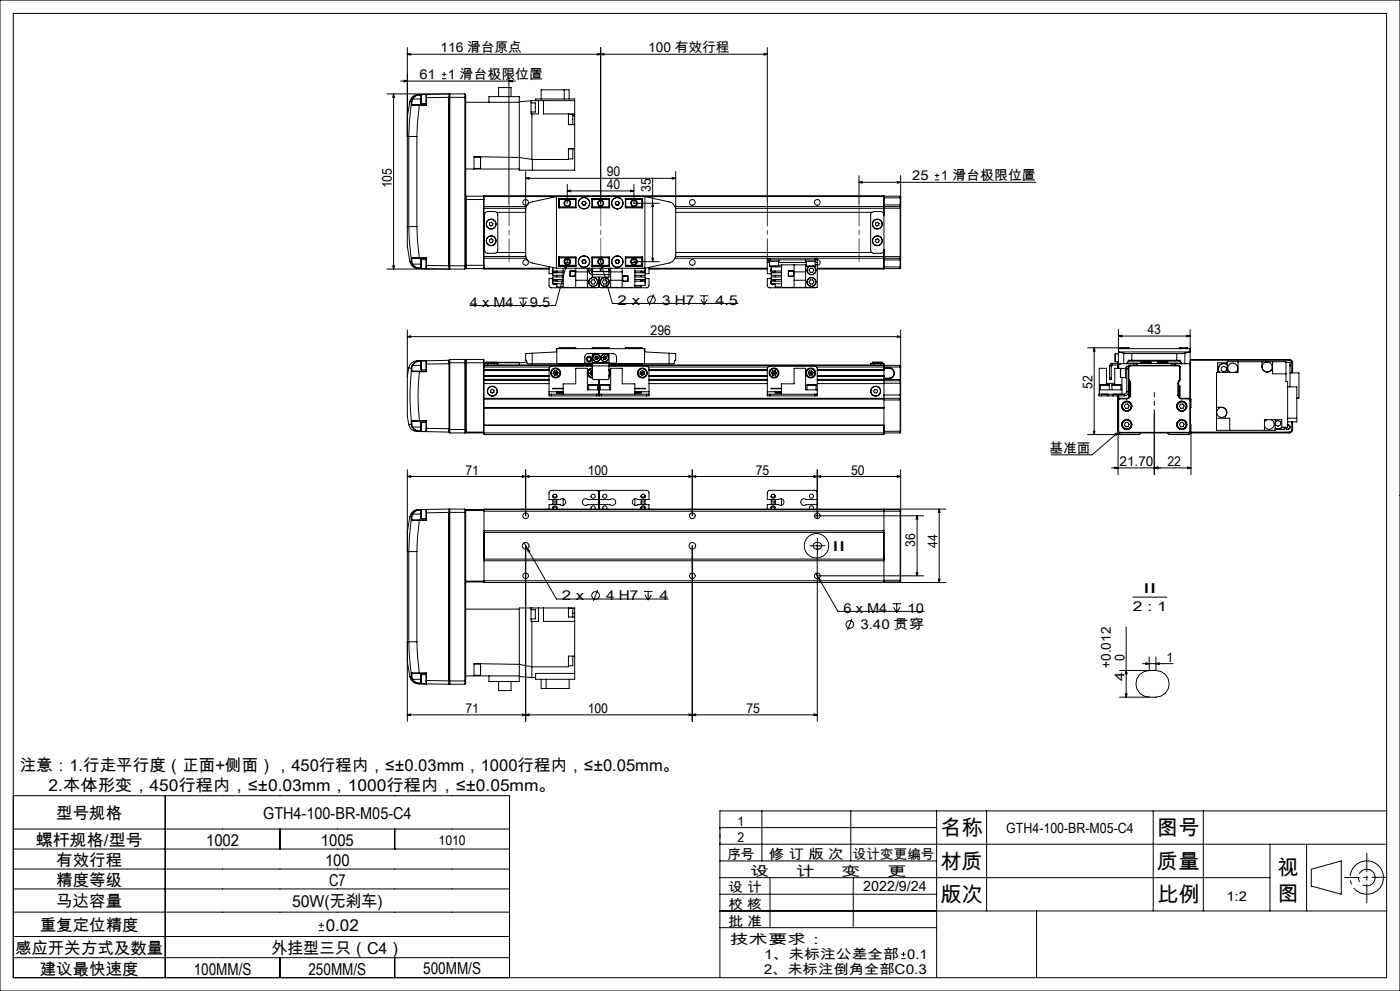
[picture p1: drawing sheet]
<svg xmlns="http://www.w3.org/2000/svg" width="420mm" height="297mm" viewBox="0 0 420 297" stroke-linecap="round" stroke-linejoin="round" font-family="sans-serif">
<g fill="none" stroke="#000" stroke-width=".3">
<path d="M0 0h420v297h-420zM4 4h412v289h-412zM122.2 16.3l1-.3v.5zM122.2 14.2v53.7M179.2 16l1 .3-1 .2zM180.2 14.2v46.7M180.2 16.3l1-.3v.5zM229.2 16l1 .3-1 .2zM230.2 14.2v46.7M230.2 16.3h-108M116.1 28.1h23.4M118.1 28.1v52.5"/>
<path d="M118.1 28.1l.2 1.1h-.5zM120.2 24.3h34.5M121.2 24.1l1 .2-1 .2zM123 30.4l-.8 4.5v6h.4M123 30.4h.4M123.4 31.3l-.6 5.4-.2 4.2M123.4 31.3l.2 .2M123.4 30.4v.9M123.5 31.2l.3 .2M123.5 31.2l-.1 .1M123.5 30.4v.8M123.5 30.4h-.1"/>
<path d="M123.6 31.5l2.2 .1M123.7 29.6l-.3 .8M123.7 29.6l.1 .1M123.8 31.4h2M123.8 31.4l-.2 .1M123.8 29.7l-.3 .7M123.8 29.7h2.5M125.8 31.6l-.7 9.3M125.8 31.4v.2M125.8 31.6h2.2M125.8 31.4h2M125.8 28.3a2.59 2.59 0 0 0-2.8 2.1"/>
<path d="M125.8 28.3a2.54 2.54 0 0 0-2.1 1.3M125.8 28.3v.2M125.8 28.5l-1.5 .5-.5 .7M125.8 28.5h.5M126.3 31h.1M126.3 28.3v2.7M126.3 28.3h1.5v3.1M126.3 31h1.5M127.8 29.3h.2M127.8 31.4l.2 .2M128 28.3v1M128 28.3l6.7-.2v1.1"/>
<path d="M128 28.3l-.2 .1M128 29.3v2.3M128 28.3h-2.2M132.6 23.6h1.3M132.6 22.3h1.3M133.2 21.6v1.3M134.7 28.4l.2-.3v52.5l-.2-.2M134.7 29.2v50.5M134.7 29.2l-6.7 .1M134.7 29.2h5M139.5 28.1l.2 .3v.8M139.5 28.1v52.5"/>
<path d="M139.7 29.2v30.6M139.7 30.7h16.1M146.7 30.7v-1.7h9.1v22h16.6v-13.6M149.6 29v-2.8h3.7v2.8M152.7 24.3l1-.2v.4zM152.7 22.3v38.6M159.3 30.8h1.3v2.8h-1.3M159.3 30.2l-3.5 .3M159.6 34.1v13.7M160.7 30.2v-.5h11.7v5M161.5 30.2v3.9h-2.2v-3.9M162.3 29.7v-2.8h8.4v2.8"/>
<path d="M163.1 30.2v3.9h9.3M169.3 26.9v2.8M170.5 34.3h1.3v3h-1.3M170.5 34.1v3.3h1.9M171.8 34.7h.6M172.4 34.7v2.7M172.4 30.2h-13.1M122.6 40.9h2.5M122.6 40.9v27M125.1 40.9v27M139.7 59.8v19.7M139.7 50.7h16.1"/>
<path d="M139.7 59.8h5.5M139.8 58.8v21.7M139.8 58.8h5.3M139.8 58.8l-.1 .1M142.2 50.5h1.9M142.2 47.1h1.9M144.1 50.5h.1M144.1 47.1v1.7M144.2 47.1h.1M144.2 48.8v1.6M144.2 47.1v1.7M145.1 58.8v21.7"/>
<path d="M145.1 58.8l.1 .1M145.2 58.9v-.2h120v.2M145.2 58.9v.9M145.2 58.9h.1M145.2 59.8v19.7M145.2 58.9h120M157.7 53.4l1-.2v.5zM157.7 51.4v25l.2 .9 .9 1.2 .9 .3 7.2 1.6M157.7 53.4h45M159.6 47.8h.1M159.6 47.8l-3.8-.6-13.6-.2v3.7M159.7 47.8v3.2"/>
<path d="M167.6 59.5h5.2v2.8h-5.2zM167.7 59.8v2.5M167.7 59.8h5M167.9 59.7v2.5M167.9 59.7h4.9M167.9 59.7l-.2 .1M170.2 57.2l1-.2v.5zM170.2 55.2v5.7M170.2 57.2h20M170.5 44.6h1.3v3h-1.3M172.4 44.6h-1.9v3.2h-10.8M172.7 59.7v2.5"/>
<path d="M177.6 59.5h5.2v2.8h-5.2zM177.6 59.7h5.2M177.7 59.7v2.5M177.7 59.8h5M182.7 59.7v2.5M187.6 59.5h5.2v2.8h-5.2zM187.6 59.7h4.9M187.7 59.7v2.5M187.7 59.8h5M189.2 57l1 .2-1 .3zM190.2 55.2v5.7h7.6M192.5 59.7v2.6"/>
<path d="M192.5 59.7l.2 .1M192.7 59.8v2.5M195.8 53.4v25M201.7 53.2l1 .2-1 .3zM202.7 51.4v25l-.4 1.3-.7 .8-.9 .3-7.2 1.6h-26.6M257.7 54.6l1-.2v.5zM257.7 52.6v8.3M257.7 54.6h53.1M265.2 58.9v2.5M265.2 58.8h4.9M269.2 54.4l1 .2-1 .3zM270.1 58.8v3.1"/>
<path d="M270.1 58.8l.1 .5h-5M270.2 52.6v24.3M280.5 53.9h1.3M280.5 52.6h1.3M281.1 52v1.3M117.8 79.7h.5l-.2 .9zM122.2 67.9v6l.8 4.5M122.2 67.9h.4M122.6 67.9l.2 4.2 .6 5.4M122.6 67.9h2.5M123 78.4a2.58 2.58 0 0 0 2.8 2.1M123.4 77.5l.1 .1"/>
<path d="M123.4 77.5v.8M123.4 78.3l.1 .1M123.4 78.3l.3 .9M123.4 78.3l-.4 .1M123.5 78.4l.3 .8M123.5 77.6v.8M123.6 77.3h2.2M123.6 77.3l-.2 .2M123.6 77.3l.2 .1M123.7 79.2a2.53 2.53 0 0 0 2.1 1.3M123.8 77.4h2M123.8 77.4l-.3 .2"/>
<path d="M123.8 79.2h-.1M123.8 79.2l1.3 1 .7 .2M123.8 79.2h2.5M125.1 67.9l.7 9.4M125.8 77.3v.1M125.8 77.4h2M125.8 77.3h2.2M126.3 77.8h.1M126.3 77.9v2.6M126.3 77.8v2.7M126.3 77.8h1.5M127.8 79.5h.2"/>
<path d="M127.8 77.4v3.1h-1.5M128 79.5v1l-.2-.1M128 77.3l-.2 .1M128 77.3v2.2M128 79.5l6.7 .2M134.7 79.7v.9l-8.9-.1M134.7 79.7h5M139.7 79.5v.9l-.2 .2M139.7 79.5h5.5M145.2 74.6l.2 .7M145.2 79.5v.9M145.2 62.4h12.6"/>
<path d="M145.2 61.9h12.7M145.2 77.4h12.7M145.2 76.9h12.6M145.4 64l-.2 .7M145.6 63.7l.7-.3h2a1.02 1.02 0 0 1 1 1v10.5a1.02 1.02 0 0 1-1 1h-2a1.02 1.02 0 0 1-1-1v-10.5zM146.9 71.8l.5-.2 .5 .4-.1 .5-.6 .2-.4-.3zM146.9 66.8l.5-.2 .5 .4-.1 .5-.6 .2-.4-.3zM149 75.7h8.7M149 63.6h8.7M157.7 62.9l.4-1.3 1.1-1 7.7-1.7v21.5M164.7 79.9v2.1h1.1M167.6 79.8h.5"/>
<path d="M167.6 61.9h.1M167.6 77.4h.1M167.6 77h5.2v2.8h-5.2zM167.6 78.3h.1M167.6 77.9h.1M167.7 77v2.5M167.7 79.5h5M167.7 79.5l.2 .2M167.9 77.1v2.6M167.9 79.7h4.9M167.9 62.2h4.9M167.9 77.1l-.2 .2h5"/>
<path d="M167.9 77.1h4.9M167.9 62.2v.1M167.9 77v.1M168.1 79.8h-.1M168.1 79.7v.1M168.9 79.7v.1M169.4 78.7h1.6M169.5 77.9h1.4M169.9 79.4v1l-.5-.1zM169.9 79.4l-3.2 12.2h-25.7M170.5 77.4l-.6 2M172.7 77.1v2.6"/>
<path d="M172.7 62h-5l.2 .2M172.7 79.7v.1M174.6 61l.4 .5M174.7 78.2l.1 .6M174.8 78.8l.5 .2M174.8 60.4l-.2 .6M175.1 77.9l-.4 .3M175.1 77.9l.5 .1M175.4 60.4h-.6M175.4 60.4l.4 .5M175.5 61.4l-.5 .1M175.6 78l.2 .6"/>
<path d="M175.8 60.9l-.3 .5M175.8 78.6l-.5 .4M177.6 77h5.2v2.8h-5.2zM177.6 79.7h5.2M177.6 62.2h5.2M177.6 77.1h5.2M177.6 79.8h.1M177.7 77.1v2.7M177.7 79.5h5M177.7 62h5M177.7 77.3h5M178.2 79.7v.1"/>
<path d="M180 77.5l.4 1.8M180.4 79.3l.5 .9-.4 .1zM180.4 79.3l3.3 11.6h37.7M182.2 79.7v.1M182.7 77.1v2.7M182.7 79.8h.1M184.6 60.9l.3 .5M184.7 78.7l.5 .3M184.7 78.1v.6M184.9 61.4l.5 .1M185 60.4l-.4 .5M185 60.4h.5"/>
<path d="M185.2 77.8l-.5 .3M185.2 77.8l.5 .3M185.5 60.4l.3 .6M185.7 78.7l-.5 .3M185.7 78.1v.6M185.8 61l-.4 .5M187.6 79.7h4.9M187.6 77h5.2v2.8h-5.2zM187.6 77.1l5.1 .2h-5M187.7 77.1v2.6M187.7 79.5h5M187.7 62h5l-5.1 .2"/>
<path d="M189.4 78.7h1.6M189.5 77.9h1.4M190.2 78.4h7.6M190.5 79.7v.1M191.3 79.8h.1M191.3 79.8h1.5M191.3 79.7v.1M192.5 77v2.7M192.7 77v2.5M192.7 61.9h.1M192.7 77.4h.1M192.7 78.3h.1"/>
<path d="M192.7 77.9h.1M192.7 79.5l-.2 .2M195.5 77.4h.5l-.2 1zM195.8 60.9l.2 1h-.5zM202.5 77.4h28.5M202.5 61.9h67.6M202.6 76.9h67.6M202.7 62.9l-.4-1.3-1.1-1-7.7-1.7v22.3M202.7 75.7h58.8M202.7 63.6h58.8M230.2 77.9h.8M230.2 77.9v.8"/>
<path d="M230.2 77.4v.5M230.2 78.7v3.3h1.2M230.2 78.7h.7M230.7 77.9v.4h3v-.4M230.9 79.8h2.6M230.9 78.3v1.5M231 77.4v.5M231 77.4h13.4M231 77.9h13.4M232.6 79.8v.2M233.5 78.3v1.5M233.5 79.5h1"/>
<path d="M233.5 78.7h8.4M234.5 80h-3.1v1.2M238.2 79.4v6.7M241.7 77.9v.4h3v-.4M241.7 79.4v6.7M241.9 79.8h2.6M241.9 78.3v1.5M242.8 79.8a1.36 1.36 0 0 0-.4 2.1 1.36 1.36 0 0 0 2.1 0 1.36 1.36 0 0 0-.4-2.1M243 79.8a1.3 1.3 0 0 0-.6 2 1.3 1.3 0 0 0 2.1 0 1.3 1.3 0 0 0-.6-2M244.4 77.9h.8M244.4 77.4h25.7M244.4 77.4v.5"/>
<path d="M244.5 78.3v1.5M244.5 79.4h.7M244.5 78.7h.7M245.2 77.8a.85 .85 0 0 1 .9 .9 .85 .85 0 0 1-.9 .8M245.2 77.9v.8M245.2 77.4v.5M245.2 78.7v7.4h-10.7v-6.7h7.4M262.7 66.8l.6-.2 .4 .4-.1 .5-.5 .2-.5-.3zM262.7 71.8l.6-.2 .4 .4-.1 .5-.5 .2-.5-.3zM265.2 64.4a1.02 1.02 0 0 0-1-1h-2a1.02 1.02 0 0 0-1 1v10.5a1.02 1.02 0 0 0 1 1h2a1.02 1.02 0 0 0 1-1M265.2 61.9v.5h-62.6M265.2 62.4v15.5"/>
<path d="M265.2 61.9v.5M265.2 61.4v.5M265.2 61.4h5v.7M265.2 77.9v2.5M265.2 77.9h5M270.1 61.9v15.5M270.1 77.4v3.1M270.1 61.9l.1 .2M270.2 62.1v.3h-5M270.2 76.9v.4M270.2 77.3v.6M270.2 77.9v2.1"/>
<path d="M270.2 77.3l-.1 .1M116.1 80.6h23.4M122.2 98.9v13.8M125.8 80.4v.1M125.8 80.4h.5M126.3 80.5h.1M139.7 80.4l.1 .1M139.8 80.5h5.3M145.2 80.4v.2h19.5M145.2 80.4h.1M145.2 80.4h19.5M145.2 80.4l-.1 .1"/>
<path d="M155.6 89.3h2.6M156 90.3l1 1.6M157 89.3v2.6M157.9 90.3l-.9 1.6M165.8 80.5l-.1 .2a.74 .74 0 0 0 .6 1M165.8 83.5h-1.1v2.2l.6 .6 14-.2M165.8 80.1v1.1h3.1M165.8 80.8v.4M165.8 84.3v.4M165.9 81.2l.5 .4 .6-.4v.5M165.9 85.1l.5 .2 .6-.2v.9h1.9M166.1 85.1h.7"/>
<path d="M166.3 83.8h-.1a.73 .73 0 0 0-.4 1.2M166.6 83.8l.4 .2M167 81.5l-.4 .2M167 83.8v.5l-.6-.4-.5 .4M167 82.5v.5M168.9 80.4v5.7h21.6v-5.7M168.9 81.7h-3.1v.8h3.1M168.9 83h-3.1v.8h3.1M168.9 84.3h-3.1v.8h3.1M171 81.2h1.6v1.6h-1.6zM171.1 81.2v1.6h1.4v-1.6M172.7 80.4v5.7"/>
<path d="M172.7 81.5h3.5M172.7 84h3.5M176.2 80.4v5.7M176.6 81a1.32 1.32 0 0 0 1.1 1.3M176.6 81a1.28 1.28 0 0 0 1.1 1.3M176.7 80.4l-.1 .6M177.6 80.4l-.4 .6 .5 .6M177.6 83.9h.7l.4 .6-.4 .6h-.7l-.4-.6zM177.7 82.3v.7h5v-.7M177.7 80.4v1.9M177.7 82.3h5M177.8 81.3h2.3"/>
<path d="M177.8 80.4v.9M179.7 83v3.1M180.1 80.4v.9M180.3 81.3h2.3M180.3 80.4v.9M181.1 83.9h.7l.4 .6-.4 .6h-.7l-.4-.6zM182.6 80.4v.9M182.7 80.5v1M182.7 80.6v.7M182.7 80.4v1.9M183.2 80.4v5.7M183.2 81.5h3.5"/>
<path d="M183.2 84h3.5M186.7 80.4v5.7M186.8 82.7h1.6v1.6h-1.6zM188.3 82.8v1.4h-1.5M190.5 81.7h3v.8h-3M190.5 83h3v.8h-3M190.5 81.2h3M190.5 84.3h3M192.3 81.5l.5 .2M192.3 80.4v.1M192.3 81.2v.5M192.3 82.5v.5"/>
<path d="M192.3 83.8v.5M192.3 85.5v.5h-1.8M192.4 84.3l.5-.4 .6 .4M192.4 81.2l.5 .4 .6-.4M192.5 80.4l-.1 .1M192.8 83.8l-.5 .2M192.8 80.4l-.2 .1M193.1 80.4l.2 .1M193.1 83.8l.5 .4-.1 .8M193.4 80.4l-2.9 .1M193.5 80.5l.1 .8-.5 .4M193.5 83.5h1.2v2.2l-.6 .6-14-.2"/>
<path d="M193.5 84.3v.4M193.5 80.8v.4M193.5 84.3v1.2h-3M194.7 80.6h35.5M194.7 80.1v1.9h-1.2M194.7 80.4h35.5M196.1 88.2l-1.3 3.3M209.9 88.6h2.6M210.3 89.7l.9 1.6M211.2 88.6v2.7M212.2 89.7l-1 1.6M231.4 80.5l-.2 .2a.74 .74 0 0 0 .6 1"/>
<path d="M231.4 83.5h-1.2v2l.1 .4 .5 .4 14-.2M231.4 81.2l.6 .4 .5-.4M231.4 84.3l.6-.4 .5 .4M231.4 84.3v.8M231.4 81.2h3.1M231.4 85.1h3.1M231.4 84.3h3.1M231.4 80.8v.4M231.4 84.3v.4M231.4 85.1l.6 .2 .5-.2M231.6 85.1h.7M231.8 83.8h-.1a.73 .73 0 0 0-.3 1.2"/>
<path d="M232.1 83.8l.5 .2M232.6 81.5l-.5 .2M232.6 81.2v.5M232.6 82.5v.5M232.6 83.8v.5M232.6 85.1v.9h1.9M234.5 81.7h-3.1v.8h3.1M234.5 83h-3.1v.8h3.1M236.5 81.2h1.6v1.6h-1.6zM236.5 81.2v1.6h1.6v-1.6M238.2 81.5h3.5M238.2 84h3.5"/>
<path d="M243.1 80.4h.7l.4 .6-.4 .6h-.7l-.4-.6zM243.1 83.9h.7l.4 .6-.4 .6h-.7l-.4-.6zM245.2 80.4h20M265.2 80.4v.2h-20M265.2 80.5h4.9M265.2 80h5M270.2 80l-.1 .5M270.2 98.9v14.8M335.5 98.7v10.7M357 98.7v10.3h-1.5M122.2 100.9l1-.3v.5zM122.2 100.9h148"/>
<path d="M122.2 112.7v12l.4 2.5M122.7 110.2l.7 .1M122.7 110.2l-.5 2.5M123.4 111.2a67.5 67.5 0 0 0 0 15.1M123.4 111.2l.3 .2M123.4 110.3v.9M123.5 111.1l.3 .1M123.5 111.1l-.1 .1M123.5 110.3v.8M123.5 110.3h-.1M123.6 109.4l-.2 .9M123.6 109.4l.2 .1"/>
<path d="M123.7 111.4h2.1M123.8 109.5l-.3 .8M123.8 109.5h2.5M123.8 111.2h2M123.8 111.2l-.1 .2M125.8 108.2a2.69 2.69 0 0 0-3.2 2M125.8 108.2a2.54 2.54 0 0 0-2.2 1.2M125.8 108.2v.1M125.8 108.3l-1.5 .6-.5 .6M125.8 108.3h.5M125.8 111.4a63.8 63.8 0 0 0 0 14.7M125.8 111.2v.2"/>
<path d="M125.8 111.4h2.2M125.8 111.2h2M126.3 108.1v2.7M126.3 108.1h1.5v.2M126.3 110.8h1.5M127.8 109.1h.2M127.8 108.3v2.9M127.8 111.2l.2 .2M128 108.1v1M128 108.1l-.2 .2M128 109.1v2.3M128 108.1l-2.2 .1"/>
<path d="M134.7 108v1M134.7 108v.7h11.1M134.7 109l-6.7 .1M134.7 109v19.5M134.7 108l-6.7 .1M134.9 107.7v22M134.9 107.7l-.2 .3M134.9 107.7h4.6M139.5 107.7v22M139.5 107.7l.2 .3M139.8 107.7l-.1 21M139.8 107.7v21.8"/>
<path d="M139.8 107.7h5.3M145.1 107.7v21.8M145.1 107.7l.1 11.7M145.2 119.4v.2M145.2 109.4h1.1M145.2 119.6v10.6h120v-10.6M145.2 109.5h32.5M145.2 119.6h120M145.2 119.4h124.9M145.2 112.8h19.5M145.2 112.7h19.5M145.2 110.8h19.5"/>
<path d="M145.2 110.9h19.5M145.2 111.1h19.5M145.2 112.5h19.5M145.2 113.7h19.5M145.2 110h19.7M145.2 114h19.5M145.2 115h19.5M145.8 108.6h3M145.8 108.9h.1M145.8 108.9h3M145.8 108.6v.3M146.2 109.4v.1"/>
<path d="M146.3 108.9h-1v.5M146.3 108.9v.5M146.3 108.9h2M146.3 109.4h2M147.2 117l.5-.3 .5 .2v.6l-.5 .3-.5-.3zM148.3 108.9h1v.5M148.3 109.4h29.4M148.3 108.9v.5M148.8 108.9h.1M148.8 108.6v.3M148.8 108.6h7v.8M158 108.5l-2.2 .2h-7"/>
<path d="M159.7 105.9l-2 .1v2h.2a.92 .92 0 0 0 .3 .9 .92 .92 0 0 0 1 .1h18.5M159.7 105.9v3.5M159.7 105.9l7.2-.4v-1h26.6v1l7.2 .4M164.7 118.1v.5h.8M164.7 118.1h.8M164.7 117.4v.7M164.7 117.4h4.2M165.5 118.1h13.5M165.5 118.6h13.5M165.5 118.1v.5M165.9 111.9l.5 .6M166.3 111.2l-.4 .7"/>
<path d="M166.3 111.2l.4 .6M166.7 111.8l-.3 .7M166.7 111.8l.4 .6M167 111.1l.4 .6M167 111.1l-.7 .1M167 111.1l-.3 .7M167 104.5v4.5M167.1 112.4l-.7 .1M167.4 111.7l-.3 .7M167.4 111.7l-1.5 .2M167.7 104.4h5M167.7 104.4v.1"/>
<path d="M167.7 109v.4M167.7 109.1h10M167.9 104.2h4.8v.3M167.9 104.2v.3M167.9 109v.4M167.9 104.2l-.2 .2M168.9 117.5h-1.9v.3h1.9M168.9 118.1v-3.1h3.8v-4.6h3.5v6.4h7v-6.4h3.5v4.6h3.8v3.1M168.9 116.4h-3.1l3.1 .1M175.4 109v-2a1.09 1.09 0 0 1 1.1-1h7.4a1.09 1.09 0 0 1 1.1 1v2M175.4 108.8h2.3M176.6 115.4h2.7"/>
<path d="M176.6 115.4v1.4M176.7 110.9l1-.4a1.34 1.34 0 0 0-1.3 1.3 1.34 1.34 0 0 0 1.3 1.3 1.34 1.34 0 0 1-1.2-.8 1.34 1.34 0 0 1 .2-1.4zM177 111.9l.4 .6M177.3 111.2l-.3 .7M177.3 111.2l.4 .6M177.7 108.9v.7M177.7 108.7v.2M177.7 110.3a1.5 1.5 0 0 0-1.5 1.5 1.5 1.5 0 0 0 1.5 1.5M177.7 109.8l-12.7 .1-.3 .5v7M177.7 104.5v-.3h5v.3M177.7 108.9h5M177.7 109.6h5"/>
<path d="M177.7 109.6v3.7M177.7 108.7h5M177.7 111.1l-.4 .1M177.7 112.4l-.3 .1M177.7 111.8l-.7 .1M177.7 111.8l-.3 .7M177.7 104.4h5M178.2 106l-.5 .4v2.3M178.4 107.1l.2 .6M178.4 107.1l.6 .1M178.6 107.7l.5 .1M178.8 106.7l-.4 .4"/>
<path d="M178.8 106.7l.5 .1M178.8 106.7l.2 .5M179 118.6h.7M179 118.1h1.4M179 107.2l-.4 .5M179 107.2l.1 .6M179 107.2l.5 .1M179 118.1v.5M179.3 115.4v1.4M179.3 106.8l.2 .5M179.3 106.8l-.3 .4M179.5 107.3l-.4 .5"/>
<path d="M179.7 118.6h.7M179.7 113.8v4.8M180.1 115.4h2.7M180.1 115.4v1.4M180.4 118.1h13.6M180.4 118.6h13.6M180.4 118.1v.5M180.9 107.1l.2 .6M180.9 107.1l.5 .1M181.1 107.7l.5 .1M181.3 106.7l-.4 .4M181.3 106.7l.5 .1"/>
<path d="M181.3 106.7l.1 .5M181.4 107.2l.2 .6M181.4 107.2l.6 .1M181.4 107.2l-.3 .5M181.8 106.8l.2 .5M181.8 106.8l-.4 .4M182 107.3l-.4 .5M182.2 106l.5 .4v2.3M182.7 109.4h79.5M182.7 108.9v.7M182.7 109.6v3.8l-.2 .3-4.4 .1-.4-.5M182.7 108.7v.2"/>
<path d="M182.7 110.7a1.49 1.49 0 0 1 0 2.2M182.7 110.9a1.45 1.45 0 0 1 0 1.8M182.7 109.8l11.7 .1 .3 .5v7M182.7 110.9l.1 .2a1.34 1.34 0 0 1-.1 1.5M182.7 109.5h87.4M182.7 109h18M182.7 108.8h2.3M182.7 109.1h10M182.8 115.4v1.4M187.7 104.4h5M190.5 116.4h3l-3 .1M190.5 117.5h1.8v.3h-1.8"/>
<path d="M190.5 117.4h4.2M192 112.1l.7 .4M192.1 111.4l-.1 .7M192.1 111.4l.6 .4M192.5 104.2h-4.8v.3M192.5 104.2v.3M192.5 109v.4M192.5 104.2l.2 .2M192.7 111.8l.6 .4M192.7 111.8v.7M192.7 111.8l-.7 .3M192.7 104.4v.1"/>
<path d="M192.7 109v.4M192.8 111.1l-.7 .3M192.8 111.1l.6 .4M192.8 111.1l-.1 .7M193.3 112.2l-.6 .3M193.4 104.5v4.5M193.4 111.5l-.1 .7M193.4 111.5l-.7 .3M194 118.1h.7M194 118.1v.5M194.5 110h35.9M194.7 118.1v.5h-.7"/>
<path d="M194.7 117.4v.7M194.7 112.8h35.5M194.7 112.7h35.5M194.7 110.8h35.5M194.7 110.9h35.5M194.7 111.1h35.5M194.7 112.5h35.5M194.7 113.7h35.5M194.7 114h35.5M194.7 115h35.5M200.7 105.9l2 .1v2h-.2a.92 .92 0 0 1-.3 .9 .92 .92 0 0 1-1 .1h-.5M200.7 105.9v3.1"/>
<path d="M230.2 118.1v.5h.8M230.2 118.1h.8M230.2 117.4v-6.9l.4-.6 13.8-.1 .6 .2 .2 .4v8.2h-.8M230.2 117.4v.7M230.2 117.4h4.3M231 118.1v.5M231 118.1h13.4M231 118.6h13.4M231.5 111.9l.4 .6M231.7 111.2l-.2 .7M231.7 111.2l1 1.2M232.5 111.1l.4 .6"/>
<path d="M232.5 111.1l-.8 .1M232.5 111.1l-.6 1.4M232.7 112.4l-.8 .1M232.9 111.7l-.2 .7M232.9 111.7l-1.4 .2M234.5 117.5h-1.9v.3h1.9M234.5 116.4h-3.1l3.1 .1M242.1 115.4h2.7M242.1 115.4v1.4M242.5 111.9l.4 .6M242.7 111.2l-.2 .7M242.7 111.2l.5 .6"/>
<path d="M243.2 111.8l-.3 .7M243.2 111.8l.4 .6M243.5 111.1l.4 .6M243.5 111.1l-.8 .1M243.5 111.1l-.3 .7M243.6 112.4l-.7 .1M243.9 111.7l-.3 .7M243.9 111.7l-1.4 .2M244.4 118.1h.8M244.4 118.1v.5M244.8 115.4v1.4M245.2 112.8h20"/>
<path d="M245.2 112.7h20M245.2 110.8h20M245.2 110.9h20M245.2 111.1h20M245.2 112.5h20M245.2 116.8h-3.5v-6.4h-3.5v4.6h-3.7v3.1M245.2 113.7h25M245.2 114h20M245.2 115h20M261.7 108.9h.1M261.7 108.6h3M261.7 108.9h3"/>
<path d="M261.7 108.6v.3M262.2 109.4h3M262.2 108.9h-1v.5M262.2 108.9h2M262.2 108.9v.5M262.4 116.7l.6 .1 .3 .5-.3 .5-.6-.1-.3-.5zM264.2 108.9h1v5.2M264.2 108.9v.6M264.7 108.9h-.1M264.7 108.9h.1M264.7 108.6v.3M265.2 115v4.6"/>
<path d="M265.2 114.2v.8M265.2 114.1v.1M265.2 119.9h5M265.2 118.4h5M265.2 110.2h1.5M265.2 113.5h1.5M265.2 114.1h4.9M265.2 113.3h1.5M265.2 110.3h1.5M265.2 114.9h5M266.7 110.2a1.64 1.64 0 0 1 1.6 1.6 1.64 1.64 0 0 1-1.6 1.7M266.7 110.3a1.5 1.5 0 0 1 1.5 1.5 1.5 1.5 0 0 1-1.5 1.5"/>
<path d="M266.7 110.2v.1M266.7 113.3v.2M269.2 100.6l1 .3-1 .2zM270.1 119.4v10.3M270.1 114.1v5.3M270.1 109.5v4.6M270.1 109.5l.1 .5h-25.2M270.1 119.4l.1 .2M270.2 119.6v.3M270.2 118.4v1.2M270.2 113.7v.3M270.2 114v.9"/>
<path d="M270.2 114.9v3.5M270.2 119.9v9.4M270.2 114l-.1 .1M326.2 104.2h12.4M328.3 104.2v26M328.3 104.2l.2 1h-.5zM329.8 118.1l-.1 .5h.7M329.8 118.1h7.5M329.8 116.8h6.8M330.1 115.4h2.7M330.1 115.4v1.4M330.4 118.6h2"/>
<path d="M330.4 118.1v.5M332.4 118.6h1.5M332.4 118.1v.5M332.8 115.4v1.4M332.9 113.3v.5h.5v-.5M332.9 109.6h.5M332.9 113.3h.5M332.9 109.6v3.7M333.4 109.6v3.7M333.6 115.4h2.7M333.6 115.4v1.4M333.6 109.4l-.2 .2"/>
<path d="M333.6 108.9l-.5 .2-.2 .5M333.6 108.9h1.9M333.6 109.4h1.9M333.6 108.9v.5M333.9 118.6h3.4M333.9 118.1v.5M334.6 106.1v2.3M334.6 108.4h.9M334.6 106.1h.9M335.3 108.7h.2M335.3 108.7v.2M335.3 109.4v1"/>
<path d="M335.3 118.6v10.1M335.4 108.4l-.1 .3M335.4 109.4v1M335.4 118.6v.8M335.4 119.9v9.4M335.4 119.9h.2M335.5 108.4l-.1 .5M335.5 100.7l1-.2v.5zM335.5 100.7h21.5M335.5 109h1.6M335.5 104.5h21.5M335.6 109.4v1"/>
<path d="M335.6 118.6v.8M335.6 119.9v9.4M336 119.6l-.4 .3M336 119.6l-.3-.2-.3 .5M336 119.6h2M336.2 110.5v2.6M336.2 109l-.7 .4M336.2 113.1h1.4M336.2 110.5h1.4M336.3 104.4h2.5M336.3 104.4v.1M336.3 115.4v1.4"/>
<path d="M336.3 104.4l.1-.2v.3M336.6 110.5l-2.2-.1v4.5h-2.5v-4.5h-2.1v7.7M336.6 113.1v5M337.1 105.9l2.4 .1M337.1 109h.9M337.1 105.9v3.1M337.3 118.1v.5M338 119.4h-2.5l-.2 .2M338 110.3h-.4v3h.4M338 117.4l-.2 .5-.5 .2M338 109h2M338 117.4h.5"/>
<path d="M338 110.5h.5M338 110.5v6.9M338 119.4v.2M338.1 108.8h4.2M338.5 117.4a1.21 1.21 0 0 1-1.2 1.2M338.5 110v-.2h-.5v.7M338.5 110h.2M338.5 110v7.4M338.6 104.2v.3M338.6 108v.2M338.6 108.2h15.3M338.6 104.2l.2 .2"/>
<path d="M338.7 115.7v3M338.7 113.7l.1 .3M338.7 113.7v.4M338.7 115.7h.2M338.7 118.7h.2M338.7 110v3.7M338.7 114.1l.3 .8M338.7 114.2l.3 .8M338.7 108l-.1 .2M338.8 104.4v.1M338.8 114l.4 .9M338.8 114l-.1 .1"/>
<path d="M338.9 115.7l.1 .1M338.9 115.7v3M339 118.7h-.1M339 109.6l-.3 .4M339 109.5l-.5 .5M339 109.5h14.5M339 109.6h14.5M339 114.9h.2M339 109.5v.1M339 114.9v3.8M339.1 109.5l-.6 .5M339.2 118.4a1.21 1.21 0 0 1-1.2 1.2"/>
<path d="M339.2 118.4h-.2a.96 .96 0 0 1-1 1M339.2 114.9v3.5M339.5 108h-.2a1.01 1.01 0 0 0-1.3 1M339.5 106h13.5M339.5 108h13.5M339.5 106v2M340.3 109.4v.1M341 108.9h-1v.5h1M341 108.9h10.5M341 109.4l.3 .1M341 108.9v.5M342.3 108.9h.1"/>
<path d="M342.3 108.6h3M342.3 108.9h3M342.3 108.6v.3M345.3 108.9h-.1M345.3 108.6v.3M347.3 108.9h.1M347.3 108.6h3M347.3 108.9h3M347.3 108.6v.3M350.3 108.9h-.1M350.3 108.8h4.2M350.3 108.6v.3"/>
<path d="M351.5 108.9h1v.5h-1M351.5 109.4l-.2 .1M351.5 108.9v.5M352.3 109.4v.1M352.5 109h2M353 108h.3a1.01 1.01 0 0 1 1.2 1M353 106v2M353.4 118.4a1.21 1.21 0 0 0 1.1 1.2M353.4 118.4h.1M353.4 114.9h.1M353.4 114.9v3.5M353.5 109.5l.5 .5"/>
<path d="M353.5 109.6l.4 .4M353.5 118.4a1.02 1.02 0 0 0 1 1M353.5 109.5v.1M353.5 114.9v3.5M353.6 118.7h.1M353.7 115.7l-.1 .1M353.7 115.7v3M353.7 115.7h.2M353.7 118.7h.2M353.8 114l-.4 .9M353.8 114l.1 .1M353.8 114.2l-.2 .5v4"/>
<path d="M353.8 104.4h2.5M353.8 104.4v.1M353.8 108l.1 .2M353.9 113.7l-.1 .3M353.9 114.1l-.4 .8M353.9 113.7h.1M353.9 110h.1M353.9 110v3.7M353.9 115.7v3M353.9 104.2h2.2M353.9 104.2v.3M353.9 108v.2"/>
<path d="M353.9 104.2l-.1 .2M354 113.7l-.1 .4M354 110v3.7M354.5 119.4l2.8 .1v2.6l-.2 .2M354.5 109h1M354.5 119.6h2.1M354.5 119.4v.2M355.5 105.9l-2.5 .1M355.5 105.9v3.1M356 100.5l1 .2-1 .3zM356.1 104.2v.3M356.1 104.2l.2 .2"/>
<path d="M356.3 104.4v.1M356.6 119.6l.4 .3M356.6 119.6l.2-.2 .3 .5M357 119.9h.1M357 109v10.4M357 119.9v9.4M357 105.5h-21.4l1.5 .4M357 105.5l-1.5 .4M357 104.5v1M357 108.3l.1 .4M357 108.7h.1M357 107.7h29.8"/>
<path d="M357 108h29.8M357.1 108.7v10.7M357.1 119.9v9.4M366.4 110.2l.7-.5 .8 .5v.9l-.8 .4-.7-.4zM368.2 109.2a1.71 1.71 0 0 0-2.2 .2 1.71 1.71 0 0 0-.2 2.2M368.2 109.3a1.65 1.65 0 0 0-2.2 .1 1.65 1.65 0 0 0-.2 2.2M368.2 108.7h-2.9v2.9M368.2 111.6v-3.2h17.6v5.9h.5v13.8h-1.8v-2.3h-5.2v3.2M369 111.6a1.49 1.49 0 0 1-.3-2.2 1.49 1.49 0 0 1 2.2 0 1.49 1.49 0 0 1-.3 2.2M371.4 108.4v3.2h-6.5v17.4h17.7v-3.2M378.6 108.4a2.67 2.67 0 0 0 .6 2.8 1.52 1.52 0 0 0 2-.1h.6M381.8 108.4v3.6h4"/>
<path d="M385.8 108.6h1.2v7.4M386.3 116h2.7v10.4h-2.7M386.8 108l.5 .2 .2 .5M386.8 107.7a.96 .96 0 0 1 1 1M386.8 107.7v.3M387 109.2v.6M387 111.8h2.7v7.5h-.7M387.5 108.7h.3M387.5 108.7v3.1M387.8 108.7v3.1M122.6 127.2a2.72 2.72 0 0 0 3.2 2.1M122.6 127.2h.1"/>
<path d="M123.4 126.3l.1 .1M123.4 126.3v.8M123.4 127.1l.1 .1M123.4 127.1l.2 1M123.4 127.1l-.7 .1M123.5 127.2l.3 .8M123.5 126.4v.8M123.6 128.1a2.53 2.53 0 0 0 2.2 1.2M123.7 126.1l-.3 .2M123.7 126.1l.1 .1M123.8 128l-.2 .1M123.8 128l1.2 1 .8 .2"/>
<path d="M123.8 128h2.5M123.8 126.2h2M123.8 126.2l-.3 .2M125.8 129.2v.1M125.8 129.3l2.2 .1M125.8 129.2h.5M125.8 126.1h-2.1M125.8 126.1v.1M125.8 126.1h2.2M125.8 126.2h2M126.3 129.3h.1M126.3 126.6h.1"/>
<path d="M126.3 126.7v2.6M126.3 126.6v2.7M126.3 126.6h1.5M127.8 126.2v3.1h-1.5M127.8 128.4h.2M127.8 129.2l.2 .2M128 128.4v1M128 126.1l-.2 .1M128 126.1v2.3M128 128.4l6.7 .1M128 129.4l6.7 .1M134.7 128.5v1"/>
<path d="M134.7 129.5l.2 .2M134.9 129.7h4.6M139.7 128.7h-5v.8M139.7 128.7v1h130.4M139.7 129.5l-.2 .2M139.8 129.5l-.1 .1M139.8 129.5h5.3M145.1 129.5l.1 .1M145.2 122.1h120M145.2 122.4h120M145.2 127.4h120M145.2 127.5h120"/>
<path d="M265.2 129.3h5M270.2 129.3l-.1 .4M328 129.3h.5l-.2 .9zM334.4 140l1 .2-1 .3zM334.5 130.1l.9-.5-.5 .9zM335.3 128.7l.1 .6M335.3 128.7h.1M335.3 122.1l.1 .2M335.4 129.6l-7.8 6.7h-12.3M335.4 129.3l.6 .4M335.4 129.3h.2M335.6 129.3l.4 .3"/>
<path d="M336 130.2l-.6-.5v12.5M336 129.7h20.6M336 129.6h20.6M336 129.6v.1M337.6 126.7l.7-.1 .4 .5-.2 .7-.8 .1-.4-.6zM337.6 121.2l.7-.1 .4 .5-.2 .7-.8 .1-.4-.6zM342.3 129.7l-.5 .5h-15.6M346.3 124.1v18.1M350.3 129.7l.5 .5h6l.5-.5h29.5M354.1 121.2l.7-.1 .4 .5-.2 .7-.7 .1-.5-.6zM354.1 126.7l.7-.1 .4 .5-.2 .7-.7 .1-.5-.6zM356.3 140l1 .2-1 .3z"/>
<path d="M356.6 129.6v.1M357 129.3l-.4 .3M357 129.3h.1M357.1 129.3l-.5 .4M357.1 127.2l.2 .2v14.8M357.3 129.5h29.5M364.9 122.1h1.6a1.53 1.53 0 0 1 1.5 .9 1.53 1.53 0 0 1-.4 1.7v.6M364.9 125.3h4v3.7M380.1 125.8l-.8 .8M381.4 125.8a1.5 1.5 0 0 1 .4 2.5 1.5 1.5 0 0 1-2.5-.6M382.6 128.3a1.75 1.75 0 0 0 2-.2 1.66 1.66 0 0 1-2 .2M382.7 126.4l.7-.4 .8 .4v.9l-.8 .4-.7-.4z"/>
<path d="M385.3 128.1v.6h-2.7M386.3 127.3a.63 .63 0 0 1 .6 .7 .63 .63 0 0 1-.6 .6 .63 .63 0 0 1-.6-.5M386.3 127.2a.77 .77 0 0 1 .7 .8 .77 .77 0 0 1-.7 .7 .77 .77 0 0 1-.8-.6M386.3 125.3h2.7M386.8 129.5v.2M387.5 128.7l-.1 .4-.6 .4M387.5 128.7h.3M387.5 126.4v2.3M387.8 128.7a1.02 1.02 0 0 1-1 1M387.8 126.4v2.3M122.2 142.8l1-.2v.4zM122.2 140.8v75.4"/>
<path d="M123 154.8l-.8 4.5v6h.4M123 154.8l.4 .1M123.4 155.7l-.6 5.4-.2 4.2M123.4 155.7l.2 .3M123.4 154.9v.8M123.5 155.6l-.1 .1M123.5 155.6l.3 .2M123.5 154.8v.8M123.5 154.8l-.1 .1M123.6 156h2.2M123.7 154l-.3 .9M123.7 154l.1 .1"/>
<path d="M123.8 155.8h2M123.8 155.8l-.2 .2M123.8 154.1l-.3 .7M123.8 154.1h2.5M125.8 156l-.7 9.3M125.8 155.8v.2M125.8 156h2.2M125.8 155.8h2M125.8 152.7a2.58 2.58 0 0 0-2.8 2.1M125.8 152.7l8.9-.1v1M125.8 152.7a2.54 2.54 0 0 0-2.1 1.3M125.8 152.7v.2"/>
<path d="M125.8 152.9l-.8 .1-1.2 1.1M126.3 152.9h-.5M126.3 152.7v2.7M126.3 152.7h1.5v3.1M126.3 155.4h1.5M127.8 152.9l.2-.2v1M127.8 153.7h.2M127.8 155.8l.2 .2M128 153.7v2.3M134.7 153.6v50.5M134.7 153.6l-6.7 .1M134.7 153.6h5"/>
<path d="M134.9 152.6v52.5M134.9 152.6h4.6M134.9 152.6l-.2 .2M139.5 152.6v52.5M139.5 152.6l.2 .2M139.7 152.8v.1M139.7 152.9v51.2M139.7 152.9h5.5M139.7 153h5.5M145.2 152.7h124.9M145.2 159.1h120M145.2 159.6h120"/>
<path d="M156.7 142.6l1 .2-1 .2zM157.7 142.8l1-.2v.4zM157.7 140.8v13.8M164.7 152.6v-1.4h3.3a1.03 1.03 0 0 0 1.4 0 1.03 1.03 0 0 0 0-1.4 1.03 1.03 0 0 0-1.4-.1h-3.3v-2.1l.2-.4 .6-.2h13.5l.5 .2 .2 .5 .2-.5 .5-.2h13.6l.5 .2 .2 .4v2.1h-3.2a1.04 1.04 0 0 0-1.5 0 1.04 1.04 0 0 0 0 1.5 1.04 1.04 0 0 0 1.5 0h3.2v1.4M165.8 148.6v.3M165.8 149.7v.5h1.2M165.8 152v.4M165.9 152h1.1v.4M165.9 148.9h1.1M165.9 152.6a.63 .63 0 0 1 .6-1 .63 .63 0 0 1 .5 1M166.1 148.2h.7M167 148.6v.3"/>
<path d="M167 149.7v1.5M167 150.7h-1.2v.5M168.9 149.5v1.9M174.9 149.8a1.08 1.08 0 0 1 1.5-.1h6.6a1.04 1.04 0 0 1 1.4 0 1.04 1.04 0 0 1 0 1.5 1.04 1.04 0 0 1-1.4 0h-6.6a1.01 1.01 0 0 1-1.4 0 1.01 1.01 0 0 1-.1-1.4zM177.4 152.6a.64 .64 0 0 1 .5-1 .64 .64 0 0 1 .6 1M179.3 147.1h.8M179.7 147.1v5.5M180.9 152.6a.63 .63 0 0 1 .6-1 .63 .63 0 0 1 .5 1M190.5 149.5v1.9M192.3 150.7h1.2v.5M192.3 148.6v.3M192.3 149.7v1.5"/>
<path d="M192.3 152v.4M192.4 152h1.1v.4M192.4 148.9h1.1M192.4 152.6a.63 .63 0 0 1 .6-1 .63 .63 0 0 1 .5 1M193.5 148.6v.3M193.5 149.7v.5h-1.2M206.7 142.6l1 .2-1 .2zM207.7 140.8v13.8M207.7 142.8l1-.2v.4zM231.4 148.6v.3M231.4 149.7v.5h1.2M231.4 148.9h1.1"/>
<path d="M231.4 152.6a.64 .64 0 0 1 .6-1 .64 .64 0 0 1 .5 1M231.6 148.2h.7M232.5 152h-1.1v.4M232.6 148.6v.3M232.6 149.7v1.5M232.6 152v.4M232.6 150.7h-1.2v.5M234.5 149.5v1.9M242.9 152.6a.64 .64 0 0 1 .6-1 .64 .64 0 0 1 .5 1M244.2 142.6l1 .2-1 .2zM244.3 154.6h32.8M244.8 147.1h.4"/>
<path d="M245.2 142.8l1-.2v.4zM245.2 147.7l-.2-.5-.6-.2h-13.4l-.6 .2-.2 .5v2h3.2a1.05 1.05 0 0 1 1.5 0 1.05 1.05 0 0 1 0 1.5 1.05 1.05 0 0 1-1.5 0h-3.2v1.4M245.2 149.7h-3.3a1.03 1.03 0 0 0-1.4 .1 1.03 1.03 0 0 0 0 1.4 1.03 1.03 0 0 0 1.4 0h3.3M245.2 140.8v14.6M265.2 152.6v22M269.2 142.6l1 .2-1 .2zM270.1 152.7v21.7M270.1 152.7l.1 .5h-125M270.2 140.8v33.1M270.2 142.8h-148M275.1 154.6v18M275.1 154.6l.3 1h-.6z"/>
<path d="M281.8 152.6v22M281.8 152.6l.2 1h-.5zM283.8 152.6h-138.6v22h138.6M346.3 140.2l1-.2v.5zM357.3 140.2h-23.9M122.6 165.3h2.5M122.6 165.3v27M125.1 165.3v27M139.7 174.3h5.5M139.7 174.2h5.5M145.2 174.1h120M145.2 168.1h120"/>
<path d="M145.2 167.6h120M157.2 162.7l1 1.7M157.7 163.6v52.6M158.2 164.4l.7 .8-.4 .2zM158.2 164.4l8.7 15.1h33.7M179.3 176.8l-1.3 3.3M193.2 177.2h2.6M193.5 178.3l1 1.5M194.5 177.2v2.6M195.4 178.3l-.9 1.5M207.7 163.6v52.6M243.9 163.6h2.6"/>
<path d="M244.2 162.9a1.2 1.2 0 0 1 1.6-.2 1.2 1.2 0 0 1 .4 1.6 1.2 1.2 0 0 1-1.7 .2 1.2 1.2 0 0 1-.3-1.6zM244.8 171.8l.8 1.5M245.2 172.6h31.9M245.2 162.3v2.5M245.2 165.8v50.4M245.6 173.3l.7 .8-.4 .2zM245.6 173.3l5.8 9.9h25.8M265.2 174.4h4.9M265.2 173.9h5M270.2 173.9l-.1 .5M274.8 171.6h.6l-.3 1zM281.5 173.6h.5l-.2 1z"/>
<path d="M339.9 179h10.2M122.6 192.3l.2 4.3 .6 5.3M122.6 192.3h2.5M122.6 192.3h-.4v6l.8 4.5M125.1 192.3l.7 9.4M139.7 182.6h16.1M142.2 199h1.9M144.1 199l.1 3.3M144.1 199v3.4M159.3 182.7h1.3v2.8h-1.3M159.3 182.2v4h2.2v-4M159.6 186.2v16.9"/>
<path d="M163.1 182.2v4h9.3M170.5 182.3h1.3v2.6M170.5 182.2v2.7h1.9M171.8 196.6v2.9h-1.3M171.8 183.8h.6M172.4 183.8v1.1M172.4 183.8v-1.6h-16.6v22.1h-9.1v-1.7M172.4 196.6h-1.9v3.2h-10.9l-3.8-.7-13.6-.2v3.7M172.4 184.9v18.7h-11.7v-1.8h11.7M255.6 185.5l-1.3 3.3M267.7 180.9h2.6M268 182l1 1.5"/>
<path d="M269 180.9v2.6M270 182l-1 1.5M337.9 187.9v21M342.8 198.9h9.1M343.8 198.6l1 .3-1 .2zM344.8 196.9v4a4 4 0 0 0-4 4 4 4 0 0 0 4 4M346.8 198.9l1-.3v.5zM346.8 196.9v4M122.2 214.2l1-.2v.5zM122.2 214.2h123M123 202.8a2.58 2.58 0 0 0 2.8 2.1M123.4 201.9l.1 .1"/>
<path d="M123.4 201.9v.9M123.4 202.8h.1M123.4 202.8l.3 .9M123.4 202.8h-.4M123.5 202.8l.3 .8M123.5 202v.8M123.6 201.7h2.2M123.6 201.7l-.2 .2M123.6 201.7l.2 .1M123.7 203.7a2.75 2.75 0 0 0 2.1 1.2M123.8 201.8h2M123.8 201.8l-.3 .2"/>
<path d="M123.8 203.6l-.1 .1M123.8 203.6l.6 .6 1.4 .5M123.8 203.6h2.5M125.8 201.7v.1M125.8 201.7h2.2M125.8 201.8h2M125.8 204.7v.2M125.8 204.7l.5 .1M126.3 202.2v2.7M126.3 202.2h1.5M127.8 203.9h.2M127.8 201.8v3.1h-1.5"/>
<path d="M128 203.9v1.1l-.2-.2M128 201.7l-.2 .1M128 201.7v2.2M128 203.9l6.7 .2M134.7 204.1v1l-8.9-.2M134.7 204.1h5M134.7 204.8l.2 .3M134.9 205.1h4.6M139.7 204.1v.7l-.2 .3M139.7 202.6h16.1M142.2 202.4h1.9M144.1 202.4h.1"/>
<path d="M149.6 204.3v2.7h3.7v-2.7M155.8 202.7l3.8 .4M156.7 214l1 .2-1 .3zM157.7 214.2l1-.2v.5zM159.6 203.1h1.1M162.3 203.6v2.7h8.4v-2.7M163.8 203.6v2.7M206.7 214l1 .2-1 .3zM207.7 214.2l1-.2v.5zM244.2 214l1 .2-1 .3zM337.6 208h.5l-.2 .9zM337.9 200.9l.2 1h-.5z"/>
<path d="M346.8 200.9a4 4 0 0 1 4 4 4 4 0 0 1-4 4h-10.9M346.8 200.9h-10.9M4 238.5h148.9v54.5M49.6 238.5v54.5M4 248.5h148.9M4 254.5h148.9M84 248.5v6M118.4 248.5v6M216 253h200M216 248h65M216 258h65M228.6 243v15"/>
<path d="M255.2 243v15M281 243v50M296 243v30M346 243v30M361 243v30M381 253v20M392 253v20M416 243h-200v50M4 260.5h148.9M4 266.4h148.9M4 273.4h148.9M95.6 278.9h1.6"/>
<path d="M95.6 277.3h1.6M96.4 276.5v1.6M216 278h65M216 273h200M216 263h165M216 268h65M231 263v15M256 263v15M311 273v20M393.4 260.5l9-2.5v10l-9-2.5zM4 280.7h148.9M4 287h148.9"/>
<path d="M84 287v6M118.4 287v6M270.4 287.3h1.3M270.4 286h1.3M271 285.3v1.3"/>
<circle cx="147.3" cy="67.2" r="1.49"/>
<circle cx="147.3" cy="72.2" r="1.42"/>
<circle cx="147.4" cy="72.2" r="1.5"/>
<circle cx="147.4" cy="67.2" r="1.43"/>
<circle cx="157.7" cy="78.7" r=".85"/>
<circle cx="157.7" cy="60.7" r=".86"/>
<circle cx="170.2" cy="78.4" r="1.02"/>
<circle cx="170.2" cy="60.9" r="1.01"/>
<circle cx="170.2" cy="78.4" r=".82"/>
<circle cx="170.2" cy="60.9" r=".82"/>
<circle cx="175.2" cy="78.4" r="1.68"/>
<circle cx="175.2" cy="78.4" r="1.73"/>
<circle cx="175.2" cy="60.9" r="1.72"/>
<circle cx="175.2" cy="60.9" r="1.68"/>
<circle cx="180.2" cy="78.4" r=".9"/>
<circle cx="180.2" cy="60.9" r=".9"/>
<circle cx="180.2" cy="78.4" r=".75"/>
<circle cx="180.2" cy="60.9" r=".75"/>
<circle cx="185.2" cy="60.9" r="1.67"/>
<circle cx="185.2" cy="78.4" r="1.69"/>
<circle cx="185.2" cy="78.4" r="1.73"/>
<circle cx="185.2" cy="60.9" r="1.71"/>
<circle cx="190.2" cy="78.4" r="1.02"/>
<circle cx="190.2" cy="60.9" r="1.01"/>
<circle cx="190.2" cy="78.4" r=".83"/>
<circle cx="190.2" cy="60.9" r=".83"/>
<circle cx="207.7" cy="78.7" r=".86"/>
<circle cx="207.7" cy="60.7" r=".87"/>
<circle cx="245.2" cy="60.7" r=".87"/>
<circle cx="263.2" cy="67.2" r="1.49"/>
<circle cx="263.2" cy="72.2" r="1.42"/>
<circle cx="263.2" cy="72.2" r="1.5"/>
<circle cx="263.2" cy="67.2" r="1.43"/>
<circle cx="177.9" cy="84.5" r="1.3"/>
<circle cx="177.9" cy="84.5" r="1.35"/>
<circle cx="181.4" cy="84.5" r="1.3"/>
<circle cx="181.5" cy="84.5" r="1.35"/>
<circle cx="195.4" cy="89.9" r="1.15"/>
<circle cx="243.5" cy="84.5" r="1.3"/>
<circle cx="243.5" cy="84.5" r="1.34"/>
<circle cx="147.7" cy="117.2" r="1.43"/>
<circle cx="147.7" cy="117.2" r="1.51"/>
<circle cx="166.7" cy="111.8" r="1.31"/>
<circle cx="166.7" cy="111.8" r="1.5"/>
<circle cx="166.7" cy="111.8" r="1.35"/>
<circle cx="176.7" cy="107.6" r=".75"/>
<circle cx="176.7" cy="107.6" r=".5"/>
<circle cx="176.7" cy="107.6" r=".84"/>
<circle cx="178.9" cy="107.2" r="1.09"/>
<circle cx="179" cy="107.2" r="1.16"/>
<circle cx="181.4" cy="107.2" r="1.09"/>
<circle cx="181.5" cy="107.2" r="1.16"/>
<circle cx="192.7" cy="111.8" r="1.3"/>
<circle cx="192.7" cy="111.8" r="1.49"/>
<circle cx="192.7" cy="111.8" r="1.35"/>
<circle cx="232.2" cy="111.8" r="1.33"/>
<circle cx="232.2" cy="111.8" r="1.31"/>
<circle cx="232.2" cy="111.8" r="1.5"/>
<circle cx="243.2" cy="111.8" r="1.35"/>
<circle cx="243.2" cy="111.8" r="1.49"/>
<circle cx="243.2" cy="111.8" r="1.31"/>
<circle cx="262.7" cy="117.2" r="1.42"/>
<circle cx="262.7" cy="117.2" r="1.5"/>
<circle cx="380.2" cy="110" r="1.51"/>
<circle cx="338" cy="127.2" r="1.38"/>
<circle cx="338" cy="121.7" r="1.38"/>
<circle cx="338" cy="121.7" r="1.34"/>
<circle cx="338" cy="121.7" r="1.51"/>
<circle cx="338" cy="127.2" r="1.51"/>
<circle cx="338" cy="127.2" r="1.32"/>
<circle cx="354.5" cy="121.8" r="1.33"/>
<circle cx="354.5" cy="127.2" r="1.38"/>
<circle cx="354.5" cy="121.7" r="1.38"/>
<circle cx="354.5" cy="127.2" r="1.31"/>
<circle cx="354.5" cy="121.7" r="1.52"/>
<circle cx="354.5" cy="127.2" r="1.52"/>
<circle cx="366.5" cy="123.6" r="1.5"/>
<circle cx="157.7" cy="154.6" r=".85"/>
<circle cx="166.4" cy="148.7" r=".63"/>
<circle cx="177.9" cy="148.7" r=".63"/>
<circle cx="181.5" cy="148.7" r=".62"/>
<circle cx="193" cy="148.7" r=".62"/>
<circle cx="207.7" cy="154.6" r=".87"/>
<circle cx="231.9" cy="148.7" r=".63"/>
<circle cx="243.4" cy="148.7" r=".63"/>
<circle cx="245.2" cy="154.6" r=".87"/>
<circle cx="157.7" cy="172.6" r=".84"/>
<circle cx="157.7" cy="163.6" r="1.01"/>
<circle cx="178.7" cy="178.5" r="1.15"/>
<circle cx="207.7" cy="163.6" r="1.01"/>
<circle cx="207.7" cy="172.6" r=".86"/>
<circle cx="244.9" cy="163.6" r="3.7"/>
<circle cx="245.2" cy="172.6" r=".86"/>
<circle cx="254.9" cy="187.2" r="1.14"/>
</g>
<path d="M412.4 262.3a2.5 2.5 0 0 0-4.1-1.1 2.5 2.5 0 0 0 1 4.2 2.5 2.5 0 0 0 3.2-2.9l-.1-.2" fill="none" stroke="#000" stroke-width=".3" stroke-dasharray="30.5 1.3 1.3 1.3" stroke-dashoffset="24.5" stroke-linecap="butt"/>
<path d="M414.8 261.5a5 5 0 0 0-8.3-2 5 5 0 0 0 2.2 8.3 5 5 0 0 0 6.2-6l-.1-.3" fill="none" stroke="#000" stroke-width=".3" stroke-dasharray="30.5 1.3 1.3 1.3" stroke-dashoffset="16.7" stroke-linecap="butt"/>
<path d="M244 163.6h-1M245.2 164.8v1M245.2 162.3v-1M246.5 163.6h1" fill="none" stroke="#000" stroke-width=".3" stroke-dasharray="30.5 1.3 1.3 1.3"/>
<path d="M346.3 117.6v6.5" fill="none" stroke="#000" stroke-width=".3" stroke-dasharray="30.5 1.3 1.3 1.3" stroke-dashoffset="29.1"/>
<path d="M410 255.7v14.9" fill="none" stroke="#000" stroke-width=".3" stroke-dasharray="30.5 1.3 1.3 1.3" stroke-dashoffset="25"/>
<path d="M403.4 263l12.6-.1" fill="none" stroke="#000" stroke-width=".3" stroke-dasharray="30.5 1.3 1.3 1.3" stroke-dashoffset="26.1"/>
<path d="M216 248v5" fill="none" stroke="#000" stroke-width=".3" stroke-dasharray="30.5 1.3 1.3 1.3" stroke-dashoffset="29.9"/>
<path d="M152.7 78.4v-17.5M180.2 78.4v-17.5M230.2 78.4v-17.5M257.7 78.4v-17.5" fill="none" stroke="#f00" stroke-width=".3" stroke-dasharray="30.5 1.3 1.3 1.3" stroke-dashoffset="23.6"/>
<g fill="#000">
<path d="M334.5 130.1l.9-.5-.5 .9z"/>
<path d="M121.2 24.1l1 .2-1 .2zM152.7 24.3l1-.2v.4z"/>
<path d="M201.7 53.2l1 .2-1 .3zM157.7 53.4l1-.2v.5zM269.2 142.6l1 .2-1 .2zM245.2 142.8l1-.2v.4zM356.3 140l1 .2-1 .3zM346.3 140.2l1-.2v.5z"/>
<path d="M269.2 54.4l1 .2-1 .3zM257.7 54.6l1-.2v.5zM229.2 16l1 .3-1 .2zM180.2 16.3l1-.3v.5z"/>
<path d="M195.8 60.9l.2 1h-.5zM195.5 77.4h.5l-.2 1zM118.1 28.1l.2 1.1h-.5zM117.8 79.7h.5l-.2 .9zM275.1 154.6l.3 1h-.6zM274.8 171.6h.6l-.3 1zM281.8 152.6l.2 1h-.5zM281.5 173.6h.5l-.2 1z"/>
<path d="M122.2 100.9l1-.3v.5zM269.2 100.6l1 .3-1 .2zM122.2 16.3l1-.3v.5zM179.2 16l1 .3-1 .2zM169.9 79.4l-.5 .9 .5 .1zM170.2 57.2l1-.2v.5zM189.2 57l1 .2-1 .3zM180.4 79.3l.1 1 .4-.1zM122.2 142.8l1-.2v.4zM156.7 142.6l1 .2-1 .2zM122.2 214.2l1-.2v.5zM156.7 214l1 .2-1 .3zM157.7 214.2l1-.2v.5zM206.7 214l1 .2-1 .3zM207.7 214.2l1-.2v.5zM244.2 214l1 .2-1 .3zM158.2 164.4l.3 1 .4-.2zM245.6 173.3l.3 1 .4-.2zM334.4 140l1 .2-1 .3zM346.3 140.2l1-.2v.5z"/>
<path d="M335.5 100.7l1-.2v.5zM356 100.5l1 .2-1 .3z"/>
<path d="M328 129.3h.5l-.2 .9zM328.3 104.2l.2 1h-.5z"/>
<path d="M157.7 142.8l1-.2v.4zM206.7 142.6l1 .2-1 .2z"/>
<path d="M207.7 142.8l1-.2v.4zM244.2 142.6l1 .2-1 .2z"/>
<path d="M346.8 198.9l1-.3v.5zM343.8 198.6l1 .3-1 .2z"/>
<path d="M337.9 200.9l.2 1h-.5zM337.6 208h.5l-.2 .9z"/>
</g>
<path d="M335.4 129.3v.4" fill="none" stroke="#f00" stroke-width=".3"/>
<g font-size="6.3">
<text x="282.1" y="250.3">名称</text>
<text x="347.1" y="250.3">图号</text>
<text x="282.1" y="260.3">材质</text>
<text x="347.1" y="260.3">质量</text>
<text x="383.3" y="262.1">视</text>
<text x="383.3" y="270">图</text>
<text x="282.1" y="270.3">版次</text>
<text x="347.1" y="270.3">比例</text>
</g>
<g font-size="4.9">
<text x="5.9" y="231">注意：1.行走平行度（正面+侧面），450行程内，≤±0.03mm，1000行程内，≤±0.05mm。</text>
<text x="14.6" y="236.9">2.本体形变，450行程内，≤±0.03mm，1000行程内，≤±0.05mm。</text>
<text x="16.9" y="245.5">型号规格</text>
<text x="78.9" y="245.5">GTH4-100-BR-M05-C4</text>
<text x="10.7" y="253.5">螺杆规格/型号</text>
<text x="61.8" y="253.5">1002</text>
<text x="96.3" y="253.5">1005</text>
<text x="16.9" y="259.5">有效行程</text>
<text x="97.5" y="259.5">100</text>
<text x="16.9" y="265.5">精度等级</text>
<text x="98.7" y="265.5">C7</text>
<text x="16.9" y="272">马达容量</text>
<text x="87.6" y="272">50W(无刹车)</text>
<text x="11.9" y="279.1">重复定位精度</text>
<text x="97.7" y="279.1">0.02</text>
<text x="4.5" y="285.9">感应开关方式及数量</text>
<text x="81.4" y="285.9">外挂型三只（C4）</text>
<text x="11.9" y="292.1">建议最快速度</text>
<text x="58.1" y="292.1">100MM/S</text>
<text x="92.5" y="292.1">250MM/S</text>
<text x="127" y="292">500MM/S</text>
</g>
<g font-size="4.2">
<text x="301.9" y="249.5">GTH4-100-BR-M05-C4</text>
<text x="259" y="267">2022/9/24</text>
</g>
<g font-size="4.1">
<text x="132.1" y="15.7">116 滑台原点</text>
<text x="194.4" y="15.7">100 有效行程</text>
<text x="125.8" y="23.7">61</text>
<text x="134.4" y="23.7">1 滑台极限位置</text>
<text x="182" y="52.8">90</text>
<text x="117.5" y="56.5" transform="rotate(-90 117.5 56.5)">105</text>
<text x="182" y="56.6">40</text>
<text x="195.2" y="57.4" transform="rotate(-90 195.2 57.4)">35</text>
<text x="273.7" y="54">25</text>
<text x="282.2" y="54">1 滑台极限位置</text>
<text x="141" y="92">4 x M4</text>
<text x="159" y="92">9.5</text>
<text x="185.3" y="91.3">2 x</text>
<text x="198.6" y="91.3">3 H7</text>
<text x="214.6" y="91.3">4.5</text>
<text x="195.2" y="100.3">296</text>
<text x="344.2" y="100.1">43</text>
<text x="327.7" y="116.6" transform="rotate(-90 327.7 116.6)">52</text>
<text x="314.9" y="135.7">基准面</text>
<text x="139.6" y="142.2">71</text>
<text x="176.3" y="142.2">100</text>
<text x="226.7" y="142.2">75</text>
<text x="255.3" y="142.2">50</text>
<text x="335.9" y="139.6">21.70</text>
<text x="350.2" y="139.6">22</text>
<text x="249.6" y="165.1">II</text>
<text x="274.6" y="164" transform="rotate(-90 274.6 164)">36</text>
<text x="281.2" y="164.1" transform="rotate(-90 281.2 164.1)">44</text>
<text x="168.5" y="179.9">2 x</text>
<text x="181.8" y="179.9">4 H7</text>
<text x="197.9" y="179.9">4</text>
<text x="342.9" y="177.8">II</text>
<text x="253.1" y="183.6">6 x M4</text>
<text x="272.3" y="183.6">10</text>
<text x="339.9" y="183">2 : 1</text>
<text x="258.1" y="188.6">3.40 贯穿</text>
<text x="333.2" y="200.1" transform="rotate(-90 333.2 200.1)">+0.012</text>
<text x="337.3" y="198.1" transform="rotate(-90 337.3 198.1)">0</text>
<text x="349.9" y="198.3">1</text>
<text x="337.3" y="204.2" transform="rotate(-90 337.3 204.2)">4</text>
<text x="139.6" y="213.6">71</text>
<text x="176.3" y="213.6">100</text>
<text x="224" y="213.6">75</text>
<text x="221.3" y="247.4">1</text>
<text x="131.6" y="253.2">1010</text>
<text x="218.2" y="257.4">序号</text>
<text x="221.3" y="252.4">2</text>
<text x="230.7" y="257.4">修 订 版 次</text>
<text x="255.9" y="257.4">设计变更编号</text>
<text x="225" y="262.4">设</text>
<text x="238.8" y="262.4">计</text>
<text x="252.5" y="262.4">变</text>
<text x="266.2" y="262.4">更</text>
<text x="218.4" y="267.4">设 计</text>
<text x="367.9" y="269.9">1:2</text>
<text x="218.4" y="272.4">校 核</text>
<text x="218.4" y="277.4">批 准</text>
<text x="218.9" y="282.9">技术要求：</text>
<text x="229.2" y="287.4">1、未标注公差全部 0.1</text>
<text x="229.1" y="291.9">2、未标注倒角全部C0.3</text>
</g>
</svg>
